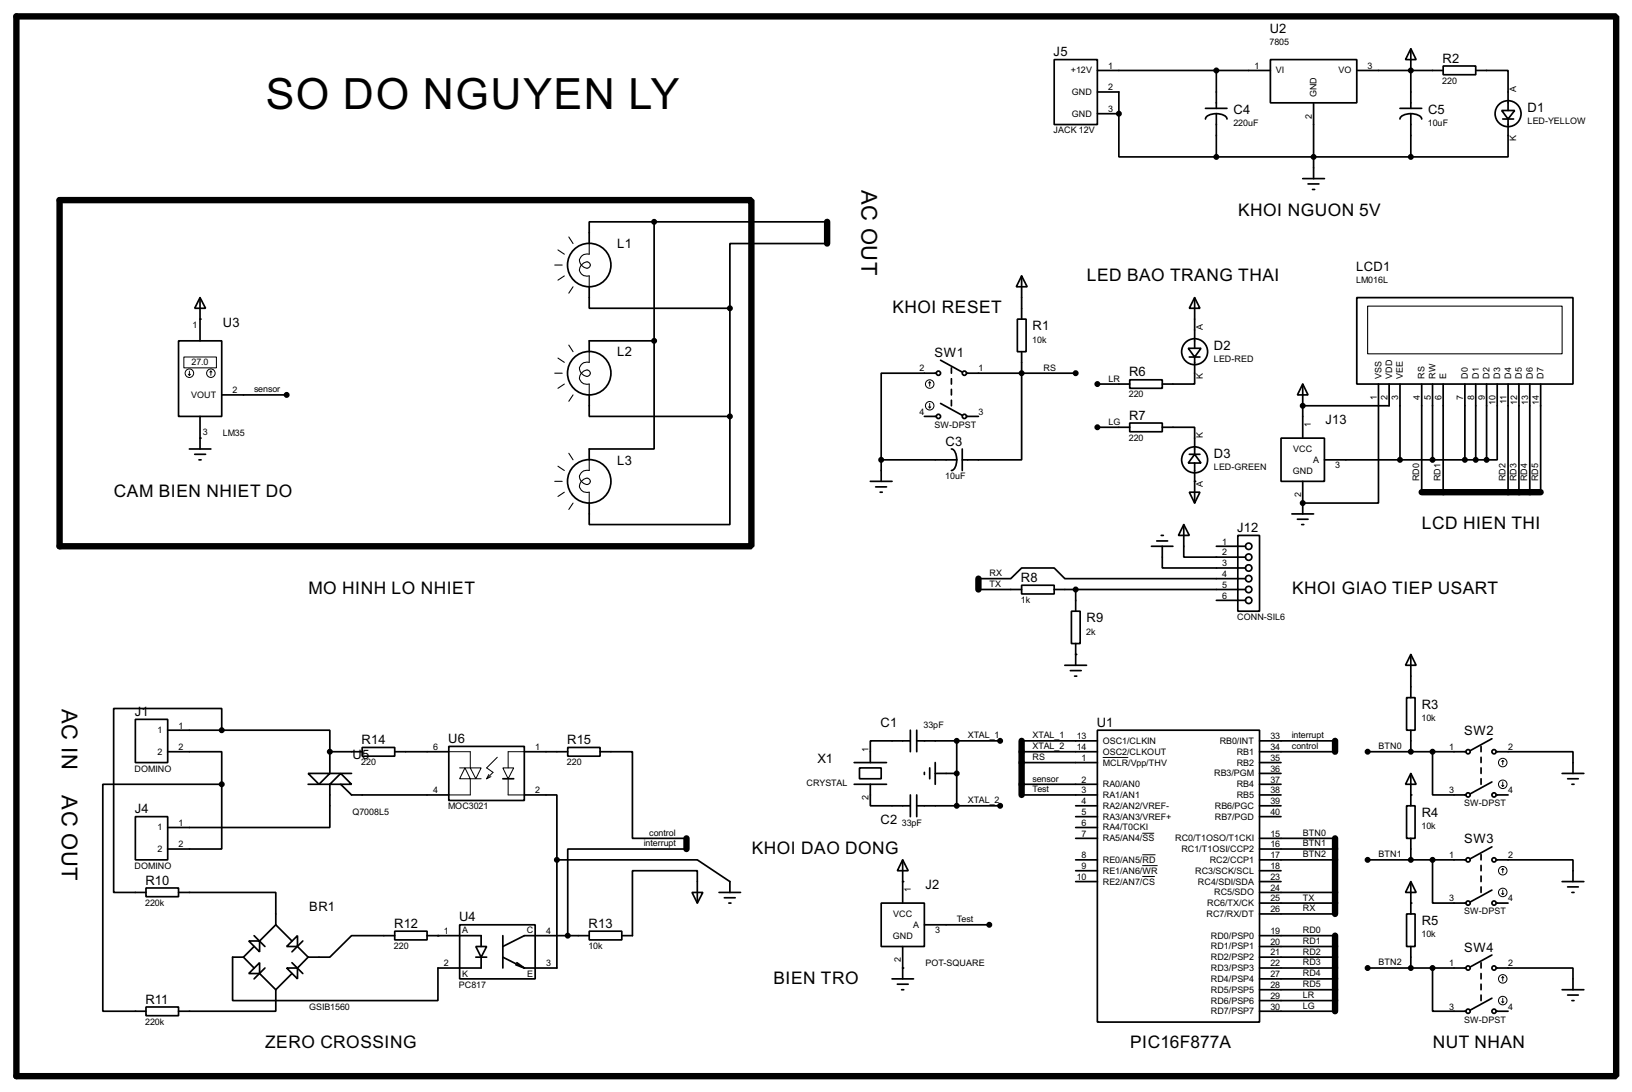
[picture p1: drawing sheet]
<svg xmlns="http://www.w3.org/2000/svg" width="383mm" height="256mm" viewBox="0 0 383 256" stroke-linecap="round" stroke-linejoin="round" font-family="sans-serif">
<path d="M3.9 3.9h375.9v248.9h-375.9zM14 47h162.6v81.3h-162.6zM194.4 52.1v5.1M334.1 115.6h27.9M229.9 135.9v2.6M240.1 174v12.7M313.7 174v2.6M161.3 196.9v2.5M313.7 196.9v17.8M313.7 219.8v17.7" fill="none" stroke="#000" stroke-width="1.5"/>
<g fill="none" stroke="#000" stroke-width=".4">
<path d="M247.7 14h10.2v15.3h-10.2zM257.9 16.6h40.6M285.8 16.6v8.9M298.5 14h20.3v10.2h-20.3zM318.8 16.6h20.3M331.5 11.5l1.3 2.5h-2.5zM331.5 11.5v14M339.1 15.5h7.7v2.1h-7.7zM346.8 16.6h7.6v9.4M257.9 21.6h5v5.1M257.9 26.7h5M262.9 26.7v10.2h22.9"/>
<path d="M283.3 25.5h5M285.8 26.7h.6a2.01 2.01 0 0 1 1.9 1.3M285.8 26.7h-.6a2.03 2.03 0 0 0-1.9 1.3M285.8 26.7v10.2M285.8 36.9h45.7M308.7 24.2v17.8M329 25.5h5.1M331.5 26.7h.6a2.08 2.08 0 0 1 2 1.3M331.5 26.7h-.6a2.08 2.08 0 0 0-1.9 1.3M331.5 26.7v10.2M352.9 26h3l-1.5 2zM353.1 28h2.6"/>
<path d="M354.4 28v8.9h-22.9M153.7 52.1h-15.2v5.1M153.7 52.1v28M153.7 52.1h40.7M194.4 57.2h-22.9v15.2M306.1 42h5.1M307.4 43.2h2.5M308.4 44.5h.5M47 69.9l1.3 2.5h-2.5zM47 69.9v10.2M138.5 67.4v5h33M171.5 72.4v25.4"/>
<path d="M239.1 75h2v7.6h-2zM240.1 64.8l1.3 2.6h-2.6zM240.1 64.8v10.2M280.7 69.9l1.3 2.5h-2.5zM280.7 69.9v11.9M318.8 69.9h50.8v20.3h-50.8zM42 80.1h10.1v17.7h-10.1zM47 97.8v7.7M52.1 92.8h15.3M138.5 92.8v5h33M153.7 80.1v25.4h-15.2v2.5M153.7 80.1h-15.2v2.5"/>
<path d="M171.5 97.8v25.4h-33v-5M217.2 97.8h2.8M220 87.7h-12.9v20.3M221 84.6l5.1 2.8M221 94.8l5.1 2.8M223.6 86.4v1.3M223.6 89v1.2M223.6 91.5v1.3M223.6 94v1.3M227.1 87.7h25.7M227.1 97.8h2.8M240.1 82.6v25.4h-14"/>
<path d="M257.9 90.2h7.6M265.5 89.2h7.6v2h-7.6zM265.5 99.4h7.6v2h-7.6zM279.2 81.8h3l-1.5 2.1zM279.5 83.9h2.5M280.7 83.9v6.3h-7.6M306.1 90.2l1.3 2.6h-2.5zM306.1 90.2v12.7M323.9 90.2v28h-17.8M326.4 90.2v5.1h-20.3M329 90.2v17.8M334.1 90.2v25.4"/>
<path d="M336.6 90.2v17.8M339.1 90.2v25.4M344.2 90.2v17.8M346.8 90.2v17.8M349.3 90.2v17.8M351.8 90.2v17.8h-2.5M354.4 90.2v25.4M356.9 90.2v25.4M359.5 90.2v25.4M362 90.2v25.4M44.5 105.5h5.1M45.8 106.7h2.5"/>
<path d="M46.8 108h.5M204.5 113.1h5.1M205.8 114.4h2.5M206.8 115.6h.5M207.1 108v5.1M207.1 108h17.7M223.6 105.5a2.31 2.31 0 0 1 1.2 2.5M224.8 108v.6a2.01 2.01 0 0 1-1.2 1.9M226.1 105.5v5M257.9 100.4h7.6M273.1 100.4h7.6v6.3M279.5 115.6h2.5l-1.3 2.6z"/>
<path d="M279.5 106.7h2.5M280.7 106.7l1.5 2.1h-3zM280.7 108.8v9.4M301 102.9h10.2v10.2h-10.2zM306.1 113.1v7.6M311.2 108h38.1M229.9 135.9h7.6l2.6-2.5h7.6l2.5 2.5h42.5M229.9 138.5h10.2M240.1 137.5h7.6v2h-7.6zM247.7 138.5h45M252.8 138.5v5.1M270.6 128.3h5"/>
<path d="M271.8 127.1h2.6M272.9 125.8h.5M273.1 128.3v5.1h19.6M278.2 123.2l1.3 2.6h-2.6zM278.2 123.2v7.7h14.5M285.8 128.3h6.9M290.9 125.8h5.1v17.8h-5.1zM303.6 120.7h5.1M304.9 122h2.5M305.9 123.2h.5M250.2 156.3h5.1M251.5 157.5h2.6"/>
<path d="M251.8 143.6h2v7.6h-2zM252.5 158.8h.5M252.8 151.2v5.1M285.8 141h6.9M331.5 153.7l1.3 2.6h-2.5zM331.5 153.7v10.2M31.8 169h7.6v10.1h-7.6zM39.4 176.6h12.7v7.6M39.4 171.5h12.7M52.1 171.5v-5.1h-25.4v43.2h7.6M52.1 171.5h25.4v5.1M77.5 176.6v5.1h5.1"/>
<path d="M77.5 176.6h7.6M85.1 175.6h7.7v2h-7.7zM92.8 176.6h12.7M105.5 175.3h17.7v12.7h-17.7zM123.2 176.6h10.2M133.4 175.6h7.6v2h-7.6zM141 176.6h7.6v20.3h12.7M200.7 179.1h7.6M213.9 174h-9.4v5.1M213.9 171.5v5.1M215.4 174h19.6M215.4 171.5v5.1"/>
<path d="M219.8 179.1v5.1M224.8 174v15.3M240.1 176.6h17.8M240.1 174h17.8M240.1 179.1h17.8M257.9 171.5h38.1v68.6h-38.1zM296 176.6h17.7M296 174h17.7M296 179.1h5M321.4 176.6h23.1M330.5 163.9h2v7.6h-2zM331.5 171.5v5.1"/>
<path d="M336.6 176.6v10.1h7.9M348 175.3v1.3M348 177.9v1.2M350.6 173.5l-5.1 2.8M351.6 176.6h18v5.1M31.8 191.8h7.6v10.2h-7.6zM52.1 184.2h-27.9v53.3h10.1M52.1 184.2v15.2h-12.7M72.4 181.7h5.1l-2.5 2.5zM72.4 184.2h5.1v10.2h-38.1M80.1 181.7l2.5 2.5h-5.1zM80.1 184.2l2.5 2.5h22.9"/>
<path d="M118.2 182.9h2.5M123.2 186.7h7.7v15.3M161.3 199.4h-27.9v20.4M200.7 184.2h7.6M202 180.4h5.1v2.5h-5.1zM204.5 184.2v5.1h9.4M213.9 186.7v5.1M215.4 189.3h19.6M215.4 186.7v5.1M217.2 181.4v.5M218.5 180.4v2.5M219.8 181.7h5"/>
<path d="M240.1 186.7h17.8M240.1 184.2h17.8M252.8 196.9h5.1M252.8 189.3h5.1M252.8 194.4h5.1M252.8 191.8h5.1M296 181.7h5M296 199.4h17.7M296 196.9h17.7M296 186.7h5M296 184.2h5M296 189.3h5"/>
<path d="M296 191.8h5M330.5 189.3h2v7.6h-2zM331.5 181.7l1.3 2.5h-2.5zM331.5 181.7v7.6M331.5 196.9v5.1M348 180.4v1.3M348 182.9v1.3M350.6 183.7l-5.1 2.8M350.6 198.9l-5.1 2.8M351.6 186.7h2.8M367.1 181.7h5.1M368.4 182.9h2.5"/>
<path d="M369.4 184.2h.5M34.3 208.6h7.7v2h-7.7zM42 209.6h22.8v7.6M59.7 219.8l2.6 2.5M64.8 217.2l-3.8 3.8M64.8 217.2l3.8 3.8M92.8 218.7h7.6v2.1h-7.6zM92.8 219.8h-10.2l-5.1 5h-5.1M100.4 219.8h12.7v2.5M108 217.2h17.8v12.7h-17.8zM118.2 219.8v7.6M130.9 202h33l7.6 5.1v2.5"/>
<path d="M130.9 202v25.4h-7.7M138.5 218.7h7.6v2.1h-7.6zM138.5 219.8h-15.3l-5 2.5M162.6 209.6h2.6l-1.3 2.5zM163.9 212.1v-7.6h-15.3v15.3h-2.5M169 209.6h5M170.2 210.9h2.6M171.3 212.1h.5M207.1 212.1h10.1v10.2h-10.1zM212.1 202l1.3 2.5h-2.5zM212.1 202v10.1M217.2 217.2h15.3"/>
<path d="M252.8 202h5.1M252.8 207.1h5.1M252.8 204.5h5.1M296 202h17.7M296 214.7h17.7M296 212.1h17.7M296 209.6h17.7M296 219.8h17.7M296 207.1h5M296 204.5h5M321.4 202h23.1M330.5 214.7h2v7.6h-2z"/>
<path d="M331.5 207.1l1.3 2.5h-2.5zM331.5 207.1v7.6M336.6 202v10.1h7.9M348 200.7v1.3M348 203.3v1.2M348 205.8v1.3M348 208.3v1.3M350.6 209.1l-5.1 2.8M351.6 202h18v5.1M351.6 212.1h2.8M367.1 207.1h5.1M368.4 208.3h2.5"/>
<path d="M369.4 209.6h.5M34.3 236.5h7.7v2.1h-7.7zM57.2 224.8h-2.5v10.2h48.2v-7.6h10.2v-2.6M57.2 224.8l2.5 2.6M58.5 221h2.5v2.6zM59.7 222.3l-2.5 2.5M61 226.1v2.6h-2.5zM61 228.7l3.8 3.8M62.3 227.4l-2.6 2.5M64.8 232.5v5h-22.8M67.4 227.4h2.5v2.5zM67.4 222.3l2.5-2.5v2.5z"/>
<path d="M68.6 226.1l2.6 2.6M68.6 228.7l-3.8 3.8M69.9 222.3l2.5 2.5M71.2 221l-2.6 2.6M72.4 224.8l-2.5 2.6M111.8 222.3h2.6l-1.3 2.5zM111.8 224.8h2.6M118.2 224.8l5 2.6M121.2 226.6l2 .8M121.5 226.1l1.7 1.3M209.6 229.9h5.1M210.9 231.2h2.5"/>
<path d="M211.9 232.5h.5M212.1 222.3v7.6M296 227.4h17.7M296 237.5h17.7M296 222.3h17.7M296 224.8h17.7M296 229.9h17.7M296 232.5h17.7M296 235h17.7M321.4 227.4h23.1M331.5 222.3v5.1M336.6 227.4v10.1h7.9"/>
<path d="M348 226.1v1.3M348 228.7v1.2M348 231.2v1.3M348 233.7v1.3M350.6 224.3l-5.1 2.8M350.6 234.5l-5.1 2.8M351.6 227.4h18v5.1M351.6 237.5h2.8M367.1 232.5h5.1M368.4 233.7h2.5M369.4 235h.5"/>
<circle cx="354.3" cy="26.7" r="3.1"/>
<circle cx="138.4" cy="62.3" r="5.1"/>
<circle cx="138.4" cy="87.7" r="5.1"/>
<circle cx="220.5" cy="87.7" r=".5"/>
<circle cx="220.5" cy="97.8" r=".5"/>
<circle cx="226.6" cy="87.7" r=".5"/>
<circle cx="226.6" cy="97.8" r=".5"/>
<circle cx="280.7" cy="82.6" r="3.1"/>
<circle cx="138.4" cy="113.1" r="5.1"/>
<circle cx="280.7" cy="108" r="3.1"/>
<circle cx="293.4" cy="128.3" r=".75"/>
<circle cx="293.4" cy="130.9" r=".75"/>
<circle cx="293.4" cy="133.4" r=".75"/>
<circle cx="293.4" cy="138.5" r=".75"/>
<circle cx="293.4" cy="135.9" r=".75"/>
<circle cx="293.4" cy="141" r=".75"/>
<circle cx="344.9" cy="176.6" r=".5"/>
<circle cx="351" cy="176.6" r=".5"/>
<circle cx="344.9" cy="186.7" r=".5"/>
<circle cx="351" cy="186.7" r=".5"/>
<circle cx="344.9" cy="212.1" r=".5"/>
<circle cx="344.9" cy="202" r=".5"/>
<circle cx="351" cy="212.1" r=".5"/>
<circle cx="351" cy="202" r=".5"/>
<circle cx="344.9" cy="227.4" r=".5"/>
<circle cx="344.9" cy="237.5" r=".5"/>
<circle cx="351" cy="227.4" r=".5"/>
<circle cx="351" cy="237.5" r=".5"/>
</g>
<g fill="#000">
<circle cx="331.5" cy="16.6" r=".2"/>
<circle cx="262.9" cy="26.7" r=".2"/>
<circle cx="47" cy="75" r=".2"/>
<circle cx="306.1" cy="95.3" r=".2"/>
<circle cx="47" cy="102.9" r=".2"/>
<circle cx="280.7" cy="113.1" r=".2"/>
<circle cx="306.1" cy="118.2" r=".2"/>
<circle cx="252.8" cy="153.7" r=".2"/>
<circle cx="77.5" cy="176.6" r=".2"/>
<circle cx="331.5" cy="186.7" r=".2"/>
<circle cx="102.9" cy="219.8" r=".2"/>
<circle cx="212.1" cy="207.1" r=".2"/>
<circle cx="331.5" cy="212.1" r=".2"/>
<circle cx="212.1" cy="227.4" r=".2"/>
</g>
<g fill="#000" stroke="#000" stroke-width=".4">
<circle cx="285.8" cy="16.6" r=".5"/>
<circle cx="331.5" cy="16.6" r=".5"/>
<circle cx="262.9" cy="26.7" r=".5"/>
<circle cx="285.8" cy="36.9" r=".5"/>
<circle cx="308.6" cy="36.9" r=".5"/>
<circle cx="331.5" cy="36.9" r=".5"/>
<circle cx="153.7" cy="52.1" r=".5"/>
<circle cx="171.5" cy="72.4" r=".5"/>
<circle cx="67.3" cy="92.8" r=".5"/>
<circle cx="153.7" cy="80.1" r=".5"/>
<circle cx="171.5" cy="97.8" r=".5"/>
<circle cx="240" cy="87.7" r=".5"/>
<circle cx="252.7" cy="87.7" r=".5"/>
<circle cx="257.8" cy="90.2" r=".5"/>
<circle cx="306.1" cy="95.3" r=".5"/>
<circle cx="207" cy="108" r=".5"/>
<circle cx="257.8" cy="100.4" r=".5"/>
<circle cx="306.1" cy="118.2" r=".5"/>
<circle cx="328.9" cy="108" r=".5"/>
<circle cx="336.6" cy="108" r=".5"/>
<circle cx="344.2" cy="108" r=".5"/>
<circle cx="346.7" cy="108" r=".5"/>
<circle cx="349.3" cy="108" r=".5"/>
<circle cx="252.7" cy="138.5" r=".5"/>
<circle cx="52.1" cy="171.5" r=".5"/>
<circle cx="77.5" cy="176.6" r=".5"/>
<circle cx="224.8" cy="174" r=".5"/>
<circle cx="235" cy="174" r=".5"/>
<circle cx="321.3" cy="176.6" r=".5"/>
<circle cx="331.5" cy="176.6" r=".5"/>
<circle cx="336.6" cy="176.6" r=".5"/>
<circle cx="52.1" cy="184.2" r=".5"/>
<circle cx="224.8" cy="181.7" r=".5"/>
<circle cx="224.8" cy="189.3" r=".5"/>
<circle cx="235" cy="189.3" r=".5"/>
<circle cx="130.8" cy="202" r=".5"/>
<circle cx="133.4" cy="219.8" r=".5"/>
<circle cx="232.4" cy="217.2" r=".5"/>
<circle cx="321.3" cy="202" r=".5"/>
<circle cx="331.5" cy="202" r=".5"/>
<circle cx="336.6" cy="202" r=".5"/>
<circle cx="321.3" cy="227.4" r=".5"/>
<circle cx="331.5" cy="227.4" r=".5"/>
<circle cx="336.6" cy="227.4" r=".5"/>
</g>
<g fill="none" stroke="#000" stroke-width=".23">
<path d="M43.2 83.9h7.7v2.5h-7.7zM44.3 87.9l.2 .3M44.5 87.2v1M44.8 87.9l-.3 .3M49.6 87.2l-.3 .2M49.6 87.2l.2 .2M49.6 87.2v1M218.2 95.6l.3 .2M218.5 89.7v1M218.5 94.8v1M218.5 89.7l.2 .3M218.5 89.7l-.3 .3"/>
<path d="M218.7 95.6l-.2 .2M105.5 176.6h5v3.8h-2.5M116.9 177.9l-2.5 2.5 1.5 1-1.5 1.5M123.2 176.6h-3.8v3.8M259.1 177.9h6M353.1 178.6v1M353.1 178.6l-.2 .3M353.1 178.6l.3 .3M109.3 180.4l1.2 2.5h-2.5zM110.5 180.4h2.6l-1.3 2.5zM113.1 182.9h-2.6v3.8h-5M114.9 181.9l-.5 1"/>
<path d="M115.4 182.4l-1 .5M118.2 180.4h2.5l-1.3 2.5zM119.4 182.9v3.8h3.8M268.4 195.7h2.8M352.9 184.5l.2 .2M353.1 183.7v1M353.4 184.5l-.3 .2M268.4 200.8h3.1M268.4 203.3h3.6M268.4 205.9h3M352.9 209.9l.2 .2M353.1 204v1"/>
<path d="M353.1 209.1v1M353.1 204l-.2 .3M353.1 204l.3 .3M353.4 209.9l-.3 .2M352.9 235.3l.2 .2M353.1 229.4v1M353.1 234.5v1M353.1 229.4l-.2 .3M353.1 229.4l.3 .3M353.4 235.3l-.3 .2"/>
<circle cx="44.5" cy="87.7" r="1"/>
<circle cx="49.5" cy="87.7" r="1"/>
<circle cx="218.4" cy="90.2" r="1"/>
<circle cx="218.4" cy="95.3" r="1"/>
<circle cx="353.1" cy="179.1" r="1"/>
<circle cx="353.1" cy="184.2" r="1"/>
<circle cx="353.1" cy="209.6" r="1"/>
<circle cx="353.1" cy="204.5" r="1"/>
<circle cx="353.1" cy="235" r="1"/>
<circle cx="353.1" cy="229.9" r="1"/>
</g>
<g fill="none" stroke="#000" stroke-width=".25">
<path d="M131.1 58.7l1.5 1M133.7 55.7l1 1.5M138.5 57.2v2.5a1.68 1.68 0 0 0-2.3 1.2 1.68 1.68 0 0 0 1.4 2 .8 .8 0 0 0 1.1-.9 .8 .8 0 0 0-1.4-.3 1.66 1.66 0 0 0-1 2.2 1.66 1.66 0 0 0 2.2 .9v2.6M130.4 62.3h1.7M132.6 64.8l-1.5 1M134.7 67.4l-1 1.5M321.4 71.9h45.7v11.2h-45.7zM130.4 87.7h1.7M131.1 84.1l1.5 1M132.6 90.2l-1.5 1M133.7 81.1l1 1.5M134.7 92.8l-1 1.5"/>
<path d="M138.5 82.6v2.5a1.68 1.68 0 0 0-2.3 1.2 1.68 1.68 0 0 0 1.4 2 .8 .8 0 0 0 1.1-.9 .8 .8 0 0 0-1.4-.3 1.66 1.66 0 0 0-1 2.2 1.66 1.66 0 0 0 2.2 .9v2.6M130.4 113.1h1.7M131.1 109.5l1.5 1M132.6 115.6l-1.5 1M133.7 106.5l1 1.5M134.7 118.2l-1 1.5M138.5 108v2.5a1.68 1.68 0 0 0-2.3 1.2 1.68 1.68 0 0 0 1.4 2 .8 .8 0 0 0 1.1-.9 .8 .8 0 0 0-1.4-.3 1.66 1.66 0 0 0-1 2.2 1.66 1.66 0 0 0 2.2 .9v2.6"/>
</g>
<text font-size="11.3" x="62.4" y="25.7">SO DO NGUYEN LY</text>
<g font-size="5.8">
<text x="202.5" y="44.6" transform="rotate(90 202.5 44.6)">AC OUT</text>
<text x="14.5" y="166.5" transform="rotate(90 14.5 166.5)">AC IN</text>
<text x="14.5" y="186.8" transform="rotate(90 14.5 186.8)">AC OUT</text>
</g>
<g font-size="4.6">
<text x="290.9" y="50.7">KHOI NGUON 5V</text>
<text x="255.4" y="65.9">LED BAO TRANG THAI</text>
<text x="209.7" y="73.6">KHOI RESET</text>
<text x="26.8" y="116.7">CAM BIEN NHIET DO</text>
<text x="334.1" y="124.4">LCD HIEN THI</text>
<text x="72.5" y="139.6">MO HINH LO NHIET</text>
<text x="303.6" y="139.6">KHOI GIAO TIEP USART</text>
<text x="176.6" y="200.6">KHOI DAO DONG</text>
<text x="181.7" y="231">BIEN TRO</text>
<text x="62.3" y="246.3">ZERO CROSSING</text>
<text x="265.5" y="246.3">PIC16F877A</text>
<text x="336.7" y="246.3">NUT NHAN</text>
</g>
<g font-size="3.4">
<text x="298.4" y="7.7">U2</text>
<text x="247.6" y="13.2">J5</text>
<text x="339" y="14.7">R2</text>
<text x="289.9" y="26.7">C4</text>
<text x="335.6" y="26.7">C5</text>
<text x="359" y="26.2">D1</text>
<text x="145.1" y="58.3">L1</text>
<text x="318.7" y="63.5">LCD1</text>
<text x="52.4" y="76.7">U3</text>
<text x="242.6" y="77.5">R1</text>
<text x="145.1" y="83.7">L2</text>
<text x="219.6" y="83.8">SW1</text>
<text x="285.3" y="82.1">D2</text>
<text x="265.3" y="88.4">R6</text>
<text x="265.3" y="98.6">R7</text>
<text x="311.5" y="99.6">J13</text>
<text x="222.2" y="104.7">C3</text>
<text x="285.3" y="107.5">D3</text>
<text x="145.1" y="109.1">L3</text>
<text x="290.7" y="125">J12</text>
<text x="239.9" y="136.7">R8</text>
<text x="255.3" y="146.1">R9</text>
<text x="334.1" y="166.4">R3</text>
<text x="31.7" y="168.2">J1</text>
<text x="206.9" y="170.7">C1</text>
<text x="257.7" y="170.7">U1</text>
<text x="344.1" y="172.7">SW2</text>
<text x="82.9" y="178.3">U5</text>
<text x="85" y="174.8">R14</text>
<text x="105.3" y="174.5">U6</text>
<text x="133.3" y="174.8">R15</text>
<text x="192.1" y="179.1">X1</text>
<text x="31.7" y="191">J4</text>
<text x="334.1" y="191.8">R4</text>
<text x="206.9" y="193.6">C2</text>
<text x="344.1" y="198.1">SW3</text>
<text x="34.2" y="207.8">R10</text>
<text x="217.5" y="208.8">J2</text>
<text x="72.7" y="213.9">BR1</text>
<text x="92.6" y="217.9">R12</text>
<text x="107.9" y="216.4">U4</text>
<text x="138.3" y="217.9">R13</text>
<text x="334.1" y="217.2">R5</text>
<text x="344.1" y="223.5">SW4</text>
<text x="34.2" y="235.7">R11</text>
</g>
<g font-size="2.4">
<text x="298.3" y="10.6">7805</text>
<text x="251.7" y="17.3">+12V</text>
<text x="260.4" y="16.2">1</text>
<text x="294.8" y="16.2">1</text>
<text x="299.8" y="17.3">VI</text>
<text x="314.5" y="17.3">VO</text>
<text x="321.4" y="16.2">3</text>
<text x="251.8" y="22.3">GND</text>
<text x="260.4" y="21.2">2</text>
<text x="309.4" y="22.9" transform="rotate(-90 309.4 22.9)">GND</text>
<text x="338.9" y="19.7">220</text>
<text x="356.3" y="21.6" transform="rotate(-90 356.3 21.6)">A</text>
<text x="251.8" y="27.4">GND</text>
<text x="260.4" y="26.3">3</text>
<text x="289.8" y="29.6">220uF</text>
<text x="308.3" y="27.9" transform="rotate(-90 308.3 27.9)">2</text>
<text x="335.5" y="29.6">10uF</text>
<text x="358.9" y="29.2">LED-YELLOW</text>
<text x="247.5" y="31.4">JACK 12V</text>
<text x="356.3" y="33.2" transform="rotate(-90 356.3 33.2)">K</text>
<text x="318.6" y="66.5">LM016L</text>
<text x="45.2" y="77.1">1</text>
<text x="282.6" y="77.5" transform="rotate(-90 282.6 77.5)">A</text>
<text x="242.6" y="80.4">10k</text>
<text x="45" y="85.8">27.0</text>
<text x="216.1" y="87.3">2</text>
<text x="229.9" y="87.3">1</text>
<text x="245.2" y="87.1">RS</text>
<text x="260.4" y="89.6">LR</text>
<text x="282.6" y="89" transform="rotate(-90 282.6 89)">K</text>
<text x="285.2" y="85">LED-RED</text>
<text x="324.6" y="88.9" transform="rotate(-90 324.6 88.9)">VSS</text>
<text x="327.1" y="88.9" transform="rotate(-90 327.1 88.9)">VDD</text>
<text x="329.7" y="88.9" transform="rotate(-90 329.7 88.9)">VEE</text>
<text x="334.8" y="88.9" transform="rotate(-90 334.8 88.9)">RS</text>
<text x="337.3" y="88.9" transform="rotate(-90 337.3 88.9)">RW</text>
<text x="339.8" y="88.9" transform="rotate(-90 339.8 88.9)">E</text>
<text x="344.9" y="88.9" transform="rotate(-90 344.9 88.9)">D0</text>
<text x="347.5" y="88.9" transform="rotate(-90 347.5 88.9)">D1</text>
<text x="350" y="88.9" transform="rotate(-90 350 88.9)">D2</text>
<text x="352.5" y="88.9" transform="rotate(-90 352.5 88.9)">D3</text>
<text x="355.1" y="88.9" transform="rotate(-90 355.1 88.9)">D4</text>
<text x="357.6" y="88.9" transform="rotate(-90 357.6 88.9)">D5</text>
<text x="360.2" y="88.9" transform="rotate(-90 360.2 88.9)">D6</text>
<text x="362.7" y="88.9" transform="rotate(-90 362.7 88.9)">D7</text>
<text x="44.9" y="93.5">VOUT</text>
<text x="54.7" y="92.4">2</text>
<text x="59.7" y="92.2">sensor</text>
<text x="265.3" y="93.3">220</text>
<text x="323.5" y="93.9" transform="rotate(-90 323.5 93.9)">1</text>
<text x="326" y="93.9" transform="rotate(-90 326 93.9)">2</text>
<text x="328.6" y="93.9" transform="rotate(-90 328.6 93.9)">3</text>
<text x="333.7" y="93.9" transform="rotate(-90 333.7 93.9)">4</text>
<text x="336.2" y="93.9" transform="rotate(-90 336.2 93.9)">5</text>
<text x="338.7" y="93.9" transform="rotate(-90 338.7 93.9)">6</text>
<text x="343.8" y="93.9" transform="rotate(-90 343.8 93.9)">7</text>
<text x="346.4" y="93.9" transform="rotate(-90 346.4 93.9)">8</text>
<text x="348.9" y="93.9" transform="rotate(-90 348.9 93.9)">9</text>
<text x="351.4" y="95" transform="rotate(-90 351.4 95)">10</text>
<text x="354" y="94.9" transform="rotate(-90 354 94.9)">11</text>
<text x="356.5" y="95.1" transform="rotate(-90 356.5 95.1)">12</text>
<text x="359.1" y="95" transform="rotate(-90 359.1 95)">13</text>
<text x="361.6" y="95.1" transform="rotate(-90 361.6 95.1)">14</text>
<text x="216.1" y="97.4">4</text>
<text x="219.6" y="100.5">SW-DPST</text>
<text x="229.9" y="97.4">3</text>
<text x="260.4" y="99.8">LG</text>
<text x="308" y="100.3" transform="rotate(-90 308 100.3)">1</text>
<text x="47.7" y="102.3">3</text>
<text x="52.3" y="102.5">LM35</text>
<text x="265.3" y="103.5">220</text>
<text x="282.6" y="102.9" transform="rotate(-90 282.6 102.9)">K</text>
<text x="303.9" y="106.1">VCC</text>
<text x="222.1" y="112.6">10uF</text>
<text x="285.2" y="110.5">LED-GREEN</text>
<text x="303.8" y="111.4">GND</text>
<text x="308.5" y="108.7">A</text>
<text x="313.7" y="109.9">3</text>
<text x="333.5" y="113" transform="rotate(-90 333.5 113)">RD0</text>
<text x="338.5" y="113" transform="rotate(-90 338.5 113)">RD1</text>
<text x="353.8" y="113" transform="rotate(-90 353.8 113)">RD2</text>
<text x="356.3" y="113" transform="rotate(-90 356.3 113)">RD3</text>
<text x="358.9" y="113" transform="rotate(-90 358.9 113)">RD4</text>
<text x="361.4" y="113" transform="rotate(-90 361.4 113)">RD5</text>
<text x="282.6" y="114.4" transform="rotate(-90 282.6 114.4)">A</text>
<text x="305.7" y="116.8" transform="rotate(-90 305.7 116.8)">2</text>
<text x="287.2" y="127.9">1</text>
<text x="287.2" y="130.5">2</text>
<text x="232.5" y="137.9">TX</text>
<text x="232.5" y="135.3">RX</text>
<text x="287.2" y="133">3</text>
<text x="287.2" y="135.5">4</text>
<text x="239.9" y="141.6">1k</text>
<text x="287.2" y="138.1">5</text>
<text x="287.2" y="140.6">6</text>
<text x="255.3" y="149.1">2k</text>
<text x="290.7" y="145.7">CONN-SIL6</text>
<text x="37" y="172.2">1</text>
<text x="42" y="171.1">1</text>
<text x="217" y="171.1">33pF</text>
<text x="227.4" y="173.4">XTAL_1</text>
<text x="242.6" y="173.4">XTAL_1</text>
<text x="253" y="173.6">13</text>
<text x="298.5" y="173.6">33</text>
<text x="303.6" y="173.4">interrupt</text>
<text x="334" y="169.4">10k</text>
<text x="37" y="177.3">2</text>
<text x="42" y="176.2">2</text>
<text x="84.9" y="179.7">220</text>
<text x="101.8" y="176.2">6</text>
<text x="125.8" y="176.2">1</text>
<text x="133.2" y="179.7">220</text>
<text x="204.1" y="176.6" transform="rotate(-90 204.1 176.6)">1</text>
<text x="242.6" y="176">XTAL_2</text>
<text x="242.6" y="178.5">RS</text>
<text x="253" y="176.2">14</text>
<text x="254.2" y="178.7">1</text>
<text x="259.1" y="174.7">OSC1/CLKIN</text>
<text x="259.1" y="177.3">OSC2/CLKOUT</text>
<text x="259.1" y="179.8">MCLR/Vpp/THV</text>
<text x="286.6" y="174.7">RB0/INT</text>
<text x="290.6" y="179.8">RB2</text>
<text x="290.6" y="177.3">RB1</text>
<text x="298.5" y="178.7">35</text>
<text x="298.5" y="176.2">34</text>
<text x="303.6" y="176">control</text>
<text x="323.9" y="176">BTN0</text>
<text x="340.5" y="176.2">1</text>
<text x="354.4" y="176.2">2</text>
<text x="31.6" y="181.2">DOMINO</text>
<text x="189.5" y="184.6">CRYSTAL</text>
<text x="242.6" y="183.6">sensor</text>
<text x="254.2" y="183.8">2</text>
<text x="259.1" y="184.9">RA0/AN0</text>
<text x="285.3" y="182.4">RB3/PGM</text>
<text x="290.6" y="184.9">RB4</text>
<text x="298.5" y="183.8">37</text>
<text x="298.5" y="181.3">36</text>
<text x="82.8" y="191.4">Q7008L5</text>
<text x="101.8" y="186.3">4</text>
<text x="105.3" y="190.1">MOC3021</text>
<text x="125.8" y="186.3">2</text>
<text x="204.1" y="187.9" transform="rotate(-90 204.1 187.9)">2</text>
<text x="227.4" y="188.7">XTAL_2</text>
<text x="242.6" y="186.1">Test</text>
<text x="254.2" y="186.3">3</text>
<text x="254.2" y="188.9">4</text>
<text x="254.2" y="191.4">5</text>
<text x="259.1" y="187.4">RA1/AN1</text>
<text x="259.1" y="190">RA2/AN2/VREF-</text>
<text x="285.4" y="190">RB6/PGC</text>
<text x="290.6" y="187.4">RB5</text>
<text x="298.5" y="191.4">40</text>
<text x="298.5" y="188.9">39</text>
<text x="298.5" y="186.3">38</text>
<text x="340.5" y="186.3">3</text>
<text x="344" y="189.4">SW-DPST</text>
<text x="354.4" y="186.3">4</text>
<text x="37" y="195.1">1</text>
<text x="42" y="194">1</text>
<text x="152.6" y="196.3">control</text>
<text x="211.9" y="193.9">33pF</text>
<text x="254.2" y="194">6</text>
<text x="254.2" y="196.5">7</text>
<text x="259.1" y="195.1">RA4/T0CKI</text>
<text x="259.1" y="197.6">RA5/AN4/SS</text>
<text x="259.1" y="192.5">RA3/AN3/VREF+</text>
<text x="276.1" y="197.6">RC0/T1OSO/T1CKI</text>
<text x="285.4" y="192.5">RB7/PGD</text>
<text x="298.5" y="196.5">15</text>
<text x="306.1" y="196.3">BTN0</text>
<text x="334" y="194.7">10k</text>
<text x="37" y="200.1">2</text>
<text x="42" y="199">2</text>
<text x="151.3" y="198.8">interrupt</text>
<text x="254.2" y="201.6">8</text>
<text x="259.1" y="202.7">RE0/AN5/RD</text>
<text x="277.6" y="200.1">RC1/T1OSI/CCP2</text>
<text x="284.2" y="202.7">RC2/CCP1</text>
<text x="298.5" y="199">16</text>
<text x="298.5" y="201.6">17</text>
<text x="306.1" y="198.8">BTN1</text>
<text x="306.1" y="201.4">BTN2</text>
<text x="323.9" y="201.4">BTN1</text>
<text x="340.5" y="201.6">1</text>
<text x="354.4" y="201.6">2</text>
<text x="31.6" y="204.1">DOMINO</text>
<text x="214" y="209.6" transform="rotate(-90 214 209.6)">1</text>
<text x="253" y="206.7">10</text>
<text x="254.2" y="204.1">9</text>
<text x="259.1" y="205.2">RE1/AN6/WR</text>
<text x="259.1" y="207.8">RE2/AN7/CS</text>
<text x="280.8" y="205.2">RC3/SCK/SCL</text>
<text x="281.5" y="207.8">RC4/SDI/SDA</text>
<text x="298.5" y="204.1">18</text>
<text x="298.5" y="209.2">24</text>
<text x="298.5" y="206.7">23</text>
<text x="34.1" y="212.7">220k</text>
<text x="209.9" y="215.3">VCC</text>
<text x="283.5" y="215.4">RC7/RX/DT</text>
<text x="283.6" y="212.8">RC6/TX/CK</text>
<text x="285.3" y="210.3">RC5/SDO</text>
<text x="298.5" y="214.3">26</text>
<text x="298.5" y="211.7">25</text>
<text x="306.1" y="214.1">RX</text>
<text x="306.1" y="211.5">TX</text>
<text x="340.5" y="211.7">3</text>
<text x="344" y="214.8">SW-DPST</text>
<text x="354.4" y="211.7">4</text>
<text x="104.3" y="219.4">1</text>
<text x="108.6" y="219.2">A</text>
<text x="123.8" y="219.2">C</text>
<text x="128.3" y="219.4">4</text>
<text x="209.8" y="220.6">GND</text>
<text x="214.6" y="217.9">A</text>
<text x="219.8" y="219.1">3</text>
<text x="224.8" y="216.6">Test</text>
<text x="284.5" y="220.5">RD0/PSP0</text>
<text x="298.5" y="219.4">19</text>
<text x="298.5" y="221.9">20</text>
<text x="306.1" y="219.2">RD0</text>
<text x="306.1" y="221.7">RD1</text>
<text x="334" y="220.2">10k</text>
<text x="92.6" y="222.9">220</text>
<text x="104.3" y="227">2</text>
<text x="128.3" y="227">3</text>
<text x="138.3" y="222.9">10k</text>
<text x="211.7" y="226" transform="rotate(-90 211.7 226)">2</text>
<text x="217.4" y="226.9">POT-SQUARE</text>
<text x="284.5" y="223">RD1/PSP1</text>
<text x="284.5" y="225.5">RD2/PSP2</text>
<text x="298.5" y="227">22</text>
<text x="298.5" y="224.4">21</text>
<text x="306.1" y="224.2">RD2</text>
<text x="306.1" y="226.8">RD3</text>
<text x="323.9" y="226.8">BTN2</text>
<text x="340.5" y="227">1</text>
<text x="354.4" y="227">2</text>
<text x="107.8" y="232">PC817</text>
<text x="108.6" y="229.4">K</text>
<text x="123.8" y="229.4">E</text>
<text x="284.5" y="233.2">RD5/PSP5</text>
<text x="284.5" y="230.6">RD4/PSP4</text>
<text x="284.5" y="228.1">RD3/PSP3</text>
<text x="298.5" y="232.1">28</text>
<text x="298.5" y="229.5">27</text>
<text x="306.1" y="229.3">RD4</text>
<text x="306.1" y="231.9">RD5</text>
<text x="72.6" y="237.1">GSIB1560</text>
<text x="284.5" y="238.2">RD7/PSP7</text>
<text x="284.5" y="235.7">RD6/PSP6</text>
<text x="298.5" y="237.1">30</text>
<text x="298.5" y="234.6">29</text>
<text x="306.1" y="236.9">LG</text>
<text x="306.1" y="234.4">LR</text>
<text x="340.5" y="237.1">3</text>
<text x="354.4" y="237.1">4</text>
<text x="34.1" y="240.7">220k</text>
<text x="344" y="240.2">SW-DPST</text>
</g>
</svg>
